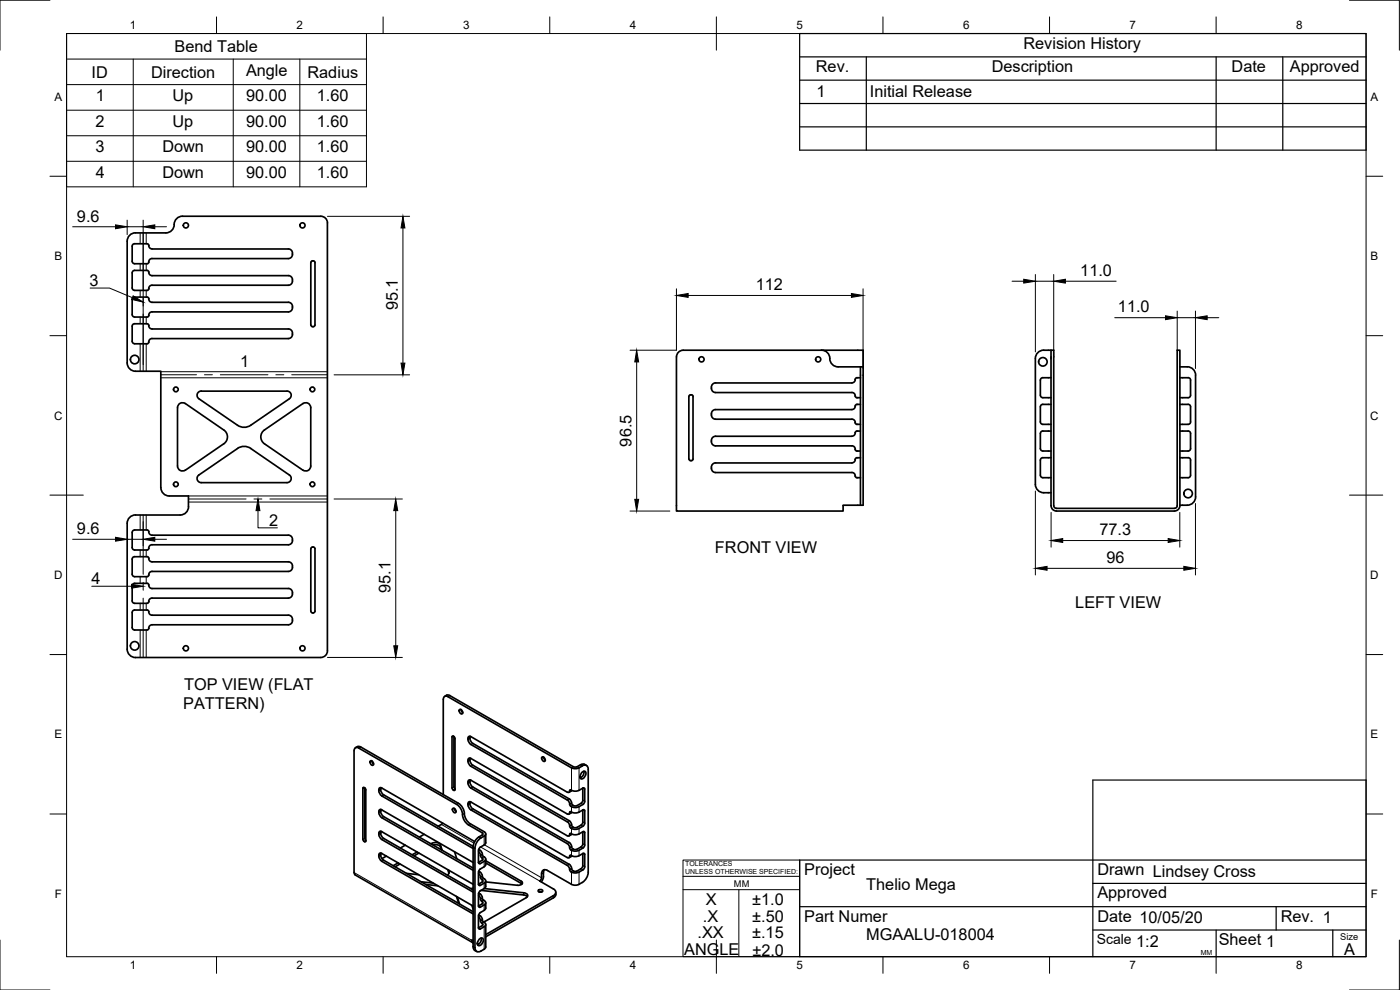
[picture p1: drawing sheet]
<svg xmlns="http://www.w3.org/2000/svg" width="420mm" height="297mm" viewBox="0 0 420 297" stroke-linecap="round" stroke-linejoin="round" font-family="sans-serif">
<!-- layer: Visible -->
<g fill="none" stroke="#000" stroke-width=".51">
<path d="M44.2 73.1h-3.8l-.5 .2-.2 .6v4.5l.2 .5 .5 .2h3.8M44.2 73.1l.5 .5M44.6 73.6v.1M44.6 73.7a1.01 1.01 0 0 0 1 1M45.6 74.7h40.9M54.8 64.9h41.5a2 2 0 0 1 2 2M54.8 64.9a2.66 2.66 0 0 0-2.6 3 2.51 2.51 0 0 1-2.4 2h-9.1a2.47 2.47 0 0 0-2.5 2.5v36.5a2.51 2.51 0 0 0 2.5 2.5h7.6v34.9M86.5 74.7a1.46 1.46 0 0 1 1.3 1.4 1.46 1.46 0 0 1-1.3 1.5h-40.9a1.14 1.14 0 0 0-1 1.3l-.4 .2M93.3 78.8v18.7M93.3 78.8l.5-.5h.5l.2 .5v18.7l-.2 .4-.5 .1-.5-.5M98.3 66.9v128.4M39.7 97.9v4.5l.2 .5 .5 .2 3.8 .1"/>
<path d="M40.4 97.1h3.8M40.4 97.1l-.5 .2-.2 .6M44.2 81.1h-3.8l-.5 .2-.2 .6v4.5l.2 .5 .5 .2h3.8M44.2 89.1h-3.8l-.5 .2-.2 .6v4.5l.2 .5 .5 .2h3.8M44.2 81.1l.4 .3v.3a1.01 1.01 0 0 0 1 1h40.9a1.45 1.45 0 0 1 1.3 1.4 1.45 1.45 0 0 1-1.3 1.5h-40.9M44.2 89.1l.4 .3v.3a1.01 1.01 0 0 0 1 1h40.9a1.22 1.22 0 0 1 1.3 1.2M44.2 97.1l.4 .3v.3a1.01 1.01 0 0 0 1 1h40.9M44.6 94.6h.1M44.7 94.6l-.5 .5M45.6 85.6a1.17 1.17 0 0 0-1 1.3l-.4 .2M86.5 98.7a1.46 1.46 0 0 1 1.3 1.4 1.46 1.46 0 0 1-1.3 1.5h-40.9a1.14 1.14 0 0 0-1 1.3l-.4 .2M87.8 92v.3a1.26 1.26 0 0 1-1.3 1.3h-40.9a.97 .97 0 0 0-1 1"/>
<path d="M59.7 119.6a1.24 1.24 0 0 1-.5-1.4 1.24 1.24 0 0 1 1.2-.8l25.7-.1a1.26 1.26 0 0 1 1.2 .9 1.26 1.26 0 0 1-.4 1.4M59.7 119.6l11.6 8 1.7 .6 1.2-.1 1.1-.5 11.5-8M206.7 119v18.7M206.8 119l.5-.5h.5l.2 .5M208 119v18.7M246.5 105.1a2.66 2.66 0 0 1 2.6 3 2.51 2.51 0 0 0 2.4 2M251.5 110.1h7.5M255.7 114.9h-40.9a1.46 1.46 0 0 0-1.3 1.4 1.46 1.46 0 0 0 1.3 1.5h40.9M255.7 117.8a1.21 1.21 0 0 1 1 1.3l.5 .2M257.2 113.3h1M257.2 119.3h1M257.2 113.3l-.5 .6a1.01 1.01 0 0 1-1 1"/>
<path d="M258.2 110.1v41.5M259 110.1v41.5h-.8M259 110.1v-5h-54a2 2 0 0 0-2 2v46.2h50v-1.7h5.2M312.2 118.6l.2 .5 .6 .2M313 113.3h2.4M313 119.3h2.4M313 113.3l-.6 .2-.2 .6v4.5M313.2 105.1h3l.1 46.6 .2 .6 .5 .2h35.5a.79 .79 0 0 0 .8-.8v-46.6h.8v46.6a1.6 1.6 0 0 1-1.6 1.6M313.2 105.1a2.51 2.51 0 0 0-2.5 2.5v37.7a2.51 2.51 0 0 0 2.5 2.5h2.2M315.4 107.1v44.6a1.6 1.6 0 0 0 1.6 1.6M315.4 105.2v2.5M354.1 110.1h.3a3.6 3.6 0 0 1 4.2 1.4l.2 1.1v36.5a2.47 2.47 0 0 1-2.5 2.5h-2.2"/>
<path d="M354.1 113.3h2.5M356.6 113.3l.5 .2 .2 .6v4.5M357.3 118.6l-.4 .7h-2.8M53.7 121.2l.8-.3 1.1 .2 11.6 7.9a2.5 2.5 0 0 1 0 4.1l-11.6 8a1.49 1.49 0 0 1-2.3-1.3v-17.5zM71.3 134.5l1.1-.5 1.2-.1 1.7 .6M71.3 134.6l-11.6 7.9M75.2 134.6l11.6 7.9M79 129.3l11.9-8.2a1.49 1.49 0 0 1 2.4 1.2v17.5a1.49 1.49 0 0 1-2.4 1.3l-11.5-8a2.51 2.51 0 0 1-.4-3.8zM206.8 137.7l.4 .5a.57 .57 0 0 0 .8-.5M214.8 130.9h40.9M214.8 130.9a1.46 1.46 0 0 0-1.3 1.4 1.46 1.46 0 0 0 1.3 1.5h40.9M255.7 138.9h-40.9a1.46 1.46 0 0 0-1.3 1.4 1.46 1.46 0 0 0 1.3 1.5h40.9"/>
<path d="M255.7 122.9h-40.9a1.46 1.46 0 0 0-1.3 1.4 1.46 1.46 0 0 0 1.3 1.5h40.9M255.7 133.8a1.21 1.21 0 0 1 1 1.3l.5 .2M255.7 125.8a1.01 1.01 0 0 1 1 1M256.7 129.9a1.01 1.01 0 0 1-1 1M256.7 121.9a1.01 1.01 0 0 1-1 1M256.7 126.8l.5 .5M256.7 121.8v.1M256.7 126.8h.1M256.7 129.8v.1M257.2 137.3h1M257.2 129.3h1M257.2 121.3h1"/>
<path d="M257.2 127.3h1M257.2 135.3h1M257.2 137.3l-.5 .6a1.01 1.01 0 0 1-1 1M257.2 129.3l-.5 .5M257.2 121.3l-.5 .5M313 129.3h2.4M313 137.3h2.4M313 121.3h2.4M313 135.3h2.4M313 127.3h2.4M313 137.3l-.6 .2-.2 .6v4.5l.2 .5 .6 .2M313 129.3l-.6 .2-.2 .6v4.5l.2 .5 .6 .2"/>
<path d="M313 121.3l-.6 .2-.2 .6v4.5l.2 .5 .6 .2M354.1 121.3l2.8 .1 .4 .7v4.8l-.7 .4h-2.5M354.1 129.3l2.8 .1 .4 .7v4.8l-.7 .4h-2.5M354.1 137.3l2.8 .1 .4 .7v4.8l-.7 .4h-2.5M39.7 159.8v4.5M40.7 154.5a2.51 2.51 0 0 0-2.5 2.5v37.8a2.51 2.51 0 0 0 2.5 2.5h55.6a2.04 2.04 0 0 0 2-2M44.2 159h-3.8l-.5 .2-.2 .6M44.2 159l.4 .3v.3a1.01 1.01 0 0 0 1 1h40.9a1.45 1.45 0 0 1 1.3 1.4 1.45 1.45 0 0 1-1.3 1.5h-40.9M48.3 146.3a2.51 2.51 0 0 0 2.5 2.5h5.8v3.2a2.51 2.51 0 0 1-2.5 2.5h-13.4M59.7 142.5a1.26 1.26 0 0 0-.5 1.4 1.26 1.26 0 0 0 1.2 .9h25.7a1.26 1.26 0 0 0 1.2-.9 1.26 1.26 0 0 0-.4-1.4M255.7 141.8a1.21 1.21 0 0 1 1 1.3l.5 .2M257.2 143.3h1"/>
<path d="M313 143.3h2.4M317 153.3h35.5M39.7 164.3l.2 .5 .5 .2h3.8M44.2 167h-3.8l-.5 .2-.2 .6v4.5l.2 .5 .5 .2h3.8M44.2 175h-3.8l-.5 .2-.2 .6v4.5l.2 .5 .5 .2h3.8M44.2 167l.5 .5M44.2 175l.4 .3v.3a1.01 1.01 0 0 0 1 1h40.9M44.6 167.5v.1M44.6 167.6a1.01 1.01 0 0 0 1 1h40.9a1.22 1.22 0 0 1 1.3 1.2M45.6 163.4a1.17 1.17 0 0 0-1 1.4l-.4 .2M86.5 176.6a1.46 1.46 0 0 1 1.3 1.4 1.46 1.46 0 0 1-1.3 1.5h-40.9a1.14 1.14 0 0 0-1 1.3l-.4 .2M87.8 169.8v.4"/>
<path d="M87.8 170.2a1.26 1.26 0 0 1-1.3 1.3h-40.9a1.14 1.14 0 0 0-1 1.3l-.4 .2M93.3 164.6v18.8M93.3 164.6l.5-.5 .5 .1 .2 .4v18.8l-.2 .4-.5 .1-.5-.5M39.7 188.3l.2 .5 .5 .2h3.8M40.4 183h3.8M40.4 183l-.5 .2-.2 .6v4.5M44.2 183l.4 .3v.3a1.01 1.01 0 0 0 1 1h40.9a1.45 1.45 0 0 1 1.3 1.4 1.45 1.45 0 0 1-1.3 1.5h-40.9a1.01 1.01 0 0 0-1 1M44.6 188.5h.1M44.7 188.5l-.5 .5M133.5 208.9l.7-.4 .8 .2 37.1 21.3M137.9 212.9a.77 .77 0 0 1 .8 .4 .77 .77 0 0 1-.1 .9l-.7-.4zM138.4 212.9l.5 .9"/>
<path d="M106.3 225.3v36.5M107.2 224l-.5 .4M107.3 224l1 .1 29.3 16.9M107.7 224.5l29.3 16.8M107.7 224.4a.86 .86 0 0 0-1 0 .86 .86 0 0 0-.4 .9M108.9 236.3l.7 .2 .2 .5v15.3l-.2 .3-.5-.3-.2-.5zM109.5 236.4v15.1l.3 .6M111.1 228.3a.77 .77 0 0 1 .9 .4 .77 .77 0 0 1-.1 .9l-.7-.4zM111.6 228.3l.5 .9M114.3 236.3a2 2 0 0 0 .8 2.2M115.1 238.5l26.9 15.4M135.7 221.1v15.3l.2 .5 .5 .3 .1-.3v-15.3"/>
<path d="M135.7 221.1l.3-.2 .5 .7M136.2 221v15.1l.4 .6M140.7 234l.6 .1 28.9 16.7h.6l.2-.7a4 4 0 0 0 2.8 .1l1.2-.7 .4 .1 .1 3.9-.6 1a3 3 0 0 1-3.6 .5l-.5-1.4-.5-.5-29-16.6a1.76 1.76 0 0 1-.6-2.5zM141 221.2v.3M141 227.8v.3M141 234.3v.3M141 221.5l.4 1.1 .5 .5 28.9 16.6 .5 .5 .3 1 .5 .5M141 228.1l.4 1 .5 .5 28.9 16.6 .5 .6 .3 .9 .5 .5M141 234.6l.4 1 .5 .5 28.9 16.7 .5 .5 .6 1.4M141.1 220.9l-.1 .3M141.1 227.4l-.1 .3M141.1 234l-.1 .3"/>
<path d="M162.6 227.2a.77 .77 0 0 1 .9 .3 .77 .77 0 0 1-.1 1l-.7-.5zM163.1 227.2l.6 .9M171 237.2v.1M171 237.3l-.2 .4h-.6l-29.2-16.8a1.21 1.21 0 0 0-.2 2l.5 .5 29 16.6 .5 .5 .2 .7M171.3 237.4l-.5 .3M171.5 230.4l-37-21.4a.86 .86 0 0 0-1-.1 .86 .86 0 0 0-.5 1v28.5M171.5 237.1l-.4-.1-.1 .2M171.5 230.4l1.4 .2 .9-.2M173.8 237.1l-.9 .3-1.4-.3-.2 .3M173.8 230.4a2.08 2.08 0 0 1 2.2-.7l.5 .6v.5M174.2 229.5a2.11 2.11 0 0 1-1.9 .6l-.2-.1M174.7 231.7a.65 .65 0 0 1 1.1 0 1.58 1.58 0 0 1-1.5 2l-.2-1z"/>
<path d="M174.9 236.5v3.6l-.5 .9M174.9 236.5l-1.1 .6M175 236.4l.4 .1 .1 .3v3.6l-.6 1a3 3 0 0 1-3.6 .5l-.3-.6M175.2 231.4a1.82 1.82 0 0 1-1.1 2M175.5 229.4l.5 .3M175.5 229.3l-.6-.1-.7 .3M176.5 230.8v30.9a4.1 4.1 0 0 1-4.6 3.8l-7.6-4.3a1.07 1.07 0 0 0-1.3-.1 1.07 1.07 0 0 0-.5 1.1 2.07 2.07 0 0 1-.3 1.9l-.2 .2 4.1 2.4M113.7 250.3a.69 .69 0 0 1 .5-.9l27.8 15.9M113.7 243.5v.3M113.7 250.3l.4 1.1 .5 .5 27.4 15.8M113.7 243.8l.4 1 .5 .5 27.4 15.8M114.2 256.6l.4 1 .5 .5"/>
<path d="M114.3 256.3v.3M114.3 242.9a2 2 0 0 0 .8 2.1M114.3 249.4a1.98 1.98 0 0 0 .8 2.2M114.3 256l-.1 .3M114.6 243l27.4 15.8M114.6 243l-.6-.1-.3 .6M115.1 245l26.9 15.5M115.1 251.6l26.9 15.4M115.1 258.1l26.9 15.5M116 256.9l-1.4 .7M119.5 258.9l-1.5 .8M120 259.2l-1.4 .9"/>
<path d="M121.6 253.6l-1.5 .9M125.2 255.6l-1.5 .9M125.7 256l-1.5 .8M127.3 250.3l-1.5 .9M129.6 253l-.2 .2M129.7 253a1.96 1.96 0 0 1 2.5 .5M130 253.5a1.75 1.75 0 0 1 2.5 1.5M132.2 253.5l.5 1.7M132.5 247.4l-1 .5M132.8 247l-.3 .3M135.9 242.6a.77 .77 0 0 1 .8 .4 .77 .77 0 0 1-.1 .9l-.7-.5zM136.3 242.6l.6 .9"/>
<path d="M136.4 255.6l.7 2.1M137 241.3l1.3 1.4 .5 1.7M137.6 241l1.2 1.3 .6 1.8M138.8 244.4l.5 1.8 1.3 1.3M139.4 244.1l.2 1.2 1.1 1.5 4.6 2.8a.69 .69 0 0 1 .5 .6 .69 .69 0 0 1-.5 .7M140.4 241.2l.3-.6h.6l28.9 16.7h.6l.2-.6 .3-.1M140.5 241.2l.1 1 .7 .8 29 16.7 .5 .5a1.85 1.85 0 0 0 1 1.7 1.85 1.85 0 0 0 2-.2l1.1-.7M140.6 247.5l4.1 2.4M141 240.8v.4M141 241.1l.4 1.1 .5 .5 28.9 16.6M141.1 240.5l-.1 .3M142.5 252.5l-28.3-16.2a1.19 1.19 0 0 0-.1 2l.5 .5 27.4 15.8"/>
<path d="M143.6 255.5l.4 .5a2.08 2.08 0 0 0 1 1.8l-1.4 .9M143.6 254.9l.7 .4 .5 1M144.3 251.4l-1.2 1.3-.5 1.8-.1 29.8a1.09 1.09 0 0 0 .6 1.2 1.09 1.09 0 0 0 1.2-.1M144.7 249.9l.2 .5a4.5 4.5 0 0 0-2.9 3.8v29.8M144.8 256.4l.3 .6M144.8 256.4h.1M145.1 257l.2 .1a.7 .7 0 0 1 .5 .7 .7 .7 0 0 1-.5 .6l-1.4 .8-.3-.4M145.3 250.9l-1 .5M145.8 258.3l10.6 6.1a.62 .62 0 0 1 .4 .7 .62 .62 0 0 1-.7 .5l-10.3-1M145.8 250.2l-.1 2.9-1.8 1.3-.2 .4-.1 4M145.8 257.8l-.1 1.8-1.8 1.3-.2 .5-.1 3.9M145.8 258.9l10.6 6.2"/>
<path d="M170.8 259.3l.5 .5 .2 .7M171 247.8l.3 .7M171 241.3h.1M171 243.8h.1M171 247.8h.1M171 243.8l-.2 .5-.6-.1-29.2-16.8a1.22 1.22 0 0 0-.2 2l.5 .5 29 16.6 .5 .6 .2 .7M171.3 256.6l.2 .2M171.3 257l-.5 .4M171.3 250.5l-.5 .3M171.3 244l-.5 .3M171.5 243.7l-.4-.2-.1 .3M171.5 243.7l.9 .2a4.2 4.2 0 0 0 2.8-1l.3 .4v3.7l-.5 .9a3 3 0 0 1-3.7 .6"/>
<path d="M171.5 256.7l.9 .3a4.2 4.2 0 0 0 2.8-1l.3 .4v3.7l-.5 .9M171.5 243.7l-.2 .2M171.5 250.2l-.2 .3M171.5 256.7l-.2 .3M171.9 254.7l.2 .1M172.1 241.7h1.1M174.4 241l-1.2 .7M174.9 256.1l-.1 4.1-1.6 1.1h-1.1M174.9 243v3.7M174.9 249.6v3.6M174.9 253.2l-.3 .7-1.4 .9h-1.1M174.9 246.6l-.3 .8-1.4 .8h-1.1"/>
<path d="M106.3 261.8l.3 .7 35.4 20.4-.4-.8M122 262.1l3.6 .4M126.4 264.6l3.6 .4M127.8 265.4l3.6 .4M134.4 260.9l.3 1.1M134.6 261.1l.1 .3M134.8 261.4l-.1 .6-.4 .6M137 269l.7 2.1M137.2 269.1l.7 2.1M141.6 271.7l.4 1.1M142 266.5l-.6 .2M142 271.9l-27.8-16a1.19 1.19 0 0 0-.1 2l.5 .5 27.4 15.8"/>
<path d="M143.6 275.1l.6 1.2M143.6 268.6l.4 .5a2.08 2.08 0 0 0 1 1.7l-1.4 1M143.6 262.1l.4 .5 .3 .9 .4 .5M143.6 274.5a2.34 2.34 0 0 1 1.3 2l.2 .1M143.6 261.4l.4 .3M143.6 268l.4 .2M144.1 261.6l.5 .6a2.36 2.36 0 0 0 1.2 2l-.5 .8M144.1 268.2l.5 .5a2.36 2.36 0 0 0 1.2 2l-.5 .8-1.2 .7-.4-.1-.1-3.9M144.2 273.8l-.6 .9 .1 4h.5l1.1-.6a.74 .74 0 0 0 .5-.8 .74 .74 0 0 0-.7-.7M144.2 276.3v.1M144.2 276.3l.7 .9-.2 .5M144.3 267.2l12.9 1.3 1.1 .5"/>
<path d="M144.7 277.7l-1.1 .7M144.7 264l.2 .5-1.3 .8M145.3 266.6l12.3 1.3 .6 .3 .2 .5-.4 .6M145.3 266.6l-1.4 .8-.3 .8M145.3 265l-1.4 .7-.3-.4M145.3 273.1l-1.2 .7M145.8 270.9v1.6l-.5 .6M145.8 265.9l-.5 .7M145.8 277.4v6.7l-.2 .5-1.3 .8M145.8 264.3v1.6M156.4 265l.3 .2M157.9 269.3l-12.8 7.3"/>
<path d="M161.7 267l.8-.1 .4 .3a.71 .71 0 0 1-.7 .5 .71 .71 0 0 1-.7-.5zM161.8 267.6h.8M163.4 260.9l-.3 .7v1.7l-.7 1.3M166.1 268.7l-20.3 11.7M166.1 269.4l-20.3 11.7M166.1 266.7a1.08 1.08 0 0 1 .7 1 1.08 1.08 0 0 1-.7 1M166.8 267.7a1.38 1.38 0 0 1-.7 1.7M171.5 260.5v.1M171.5 260.6l.4 .6M171.9 261.2l.2 .1M141.6 282.2h.4M142 284v.4a1.37 1.37 0 0 0 1.1 1.1"/>
<path d="M143.2 283l.5 .2M143.9 281.8a.65 .65 0 0 1 1.1-.1 1.58 1.58 0 0 1-1.5 2l-.2-.9zM144.4 281.4a1.82 1.82 0 0 1-1.1 2"/>
<circle cx="55.8" cy="67.6" r=".77"/>
<circle cx="90.8" cy="67.6" r=".77"/>
<circle cx="40.4" cy="107.9" r="1.28"/>
<circle cx="52.8" cy="116.8" r=".71"/>
<circle cx="93.8" cy="116.8" r=".71"/>
<circle cx="210.5" cy="107.8" r=".77"/>
<circle cx="245.5" cy="107.8" r=".77"/>
<circle cx="313" cy="108.6" r="1.28"/>
<circle cx="52.8" cy="145.3" r=".71"/>
<circle cx="93.8" cy="145.3" r=".71"/>
<circle cx="356.6" cy="148.1" r="1.28"/>
<circle cx="40.4" cy="193.8" r="1.28"/>
<circle cx="55.8" cy="194.5" r=".77"/>
<circle cx="90.8" cy="194.5" r=".77"/>
</g>
<!-- layer: Center Lines -->
<g fill="none" stroke="#000" stroke-width=".3">
<path d="M43 69.9v17.2M43 89.5v2.3M43 94.2v17.2M48.3 112.4h10.7M61.4 112.4h2.3M66.1 112.4h14.3M82.8 112.4h2.4M87.5 112.4h10.8M43 154.5v17.8M56.6 149.7h17.3M76.2 149.7h2.4M81 149.7h17.3"/>
<path d="M43 174.7v2.4M43 179.5v17.8"/>
</g>
<!-- layer: Visible Narrow -->
<g fill="none" stroke="#000" stroke-width=".3">
<path d="M42.1 69.9v3.2M42.1 79.1v2M43.9 69.9v3.2M43.9 79.1v2M42.1 87.1v2M42.1 95.1v2M43.9 87.1v2M43.9 95.1v2M42.1 103.2v8.2M43.9 103.2v8.2M48.3 111.5h50M48.3 113.4h50"/>
<path d="M42.1 154.5v4.5M43.9 154.5v4.5M56.6 148.8h41.7M56.6 150.6h41.7M42.1 165v2M42.1 173v2M43.9 165v2M43.9 173v2M42.1 181v2M42.1 189v8.3M43.9 181v2M43.9 189v8.3"/>
<path d="M135 208.7l-.5 .3M108.2 224.1l-.5 .4M109.2 236.3l-.3 .2M114.3 236.6l-.6 .4M114.3 236.9l-.6 .4M115.1 238.5l-.5 .3M136 220.9l-.3 .2M136.2 236.1l-.5 .3M136.5 236.7l-.5 .3M136.5 236.9l-.3 .2M141 234.3l-.5 .3M141 234.6l-.5 .3"/>
<path d="M141 227.8l-.5 .3M141 228.1l-.5 .3M141 221.2l-.5 .3M141 221.5l-.5 .4M141.9 223.1l-.6 .3M141.9 229.6l-.6 .3M141.9 236.1l-.6 .4M170.8 239.7l-.6 .3M171.3 237l-.3 .2 .4-.2M172.1 230l-.6 .4v6.7M173.2 230l.6 .4v6.7M174.2 229.5l.6 .3"/>
<path d="M174.9 236.5l.6 .3M109.5 251.5l-.6 .3M109.8 252.1l-.6 .3M109.8 252.4l-.4 .1M114.3 243.2l-.6 .3M114.3 249.7l-.6 .3M114.3 256.3l-.6 .3M114.3 256.6l-.6 .3M114.3 250l-.6 .3M114.3 243.5l-.6 .3M115.1 258.1l-.5 .3M115.1 251.6l-.5 .3"/>
<path d="M115.1 245l-.5 .3M129.6 253v.4M132.2 253.5v.7M132.5 247.4l9.7 5.6M137.6 241l-.6 .3M139.4 244.1l-.6 .3M141 240.8l-.5 .4M141 241.2l-.5 .3M141.1 247.1l-.5 .4M141.9 242.7l-.6 .3M142 254.2l.5 .3M143.6 258.8l.5 .3"/>
<path d="M143.7 251.1l.6 .3M144 255.1l-.4 .3M144.2 254.1l17.8 10.2M144.7 249.9v.6M144.7 257.5v.6M144.8 256.4l-.6 .3M145.1 257l-.6 .3M145.3 250.9v2.6M145.3 258.4v1.7M145.4 253.5l17.1 9.9M170.8 259.3l-.6 .4M170.8 252.8l-.6 .3"/>
<path d="M170.8 246.2l-.6 .4M171.3 250.1l-.3 .2M171.3 256.6l-.3 .2M171.3 243.6l-.3 .2M171.4 250.1l-.4 .2M171.4 256.7l-.4 .2M171.4 243.6l-.4 .2M171.5 242v1.7M171.5 248.6v1.6M171.5 255.1v1.7M171.5 254.1l-.5 .3M171.5 254l-.5 .3"/>
<path d="M171.5 247.5l-.5 .3 .5-.3M171.5 240.9l-.5 .4 .5-.3M171.9 254.7l-.6 .3M171.9 248.1l-.6 .4M171.9 241.6l-.6 .3M173.8 242v1.7M173.8 248.6v1.6M173.8 255.1v1.7M174.4 254.1l.5 .4M174.4 247.6l.5 .3M174.4 241l.5 .4M174.9 259.7l.6 .4"/>
<path d="M174.9 253.2l.6 .3M174.9 246.7l.6 .3M174.9 240.1l.6 .3M174.9 256.1l.6 .3M174.9 249.5l.6 .3M174.9 243l.6 .3M106.3 261.8l35.4 20.3M134.7 261.4v.6M143.6 265.3l.5 .3M143.6 271.9l.5 .3M143.6 278.4l.5 .3M144 274.8l-.4 .2"/>
<path d="M144 268.2l-.4 .3M144 261.7l-.4 .2M144.7 264v.6M144.7 270.5v.7M144.7 277.1v.6M144.8 262.9l-.6 .4M144.8 269.5l-.6 .3M144.8 276l-.6 .4 .6-.4M144.8 262.9l-.6 .3M144.8 269.4l-.6 .4M145.1 263.6l-.6 .3M145.1 270.1l-.6 .3"/>
<path d="M145.1 276.6l-.6 .4M145.3 265v1.6M145.3 271.5v1.6M145.3 278.1v6.7M156.4 264.4v.7M157.2 267.9v.6M163.1 261.9l-.6 .3M166.1 268.7v.7M171.5 261.6v3.7M171.5 260.6l-.5 .3M171.5 260.5l-.5 .4M171.9 261.2l-.6 .3"/>
<path d="M173.8 261.6v3.7M174.4 260.7l.5 .3M142 284l.5 .3"/>
</g>
<!-- layer: Border -->
<g fill="none" stroke="#000" stroke-width=".3">
<path d="M15 .1h-15v15M20 10.1h390v276.9h-390zM65 5.1v5M115 5.1v5M165 5.1v5M215 5.1v10M265 5.1v5M315 5.1v5M365 5.1v5M405 .1h15v15M15 52.9h5M410 52.9h5"/>
<path d="M15 100.7h5M410 100.7h5M15 148.6h10M405 148.6h10M15 196.4h5M410 196.4h5M15 244.2h5M410 244.2h5M0 282.1v14.9h15M65 287v5M115 287v5M165 287v5"/>
<path d="M215 282.1v9.9M265 287v5M315 287v5M365 287v5M420 282.1v14.9h-15"/>
</g>
<!-- layer: TitleBlock -->
<g fill="none" stroke="#000" stroke-width=".36">
<path d="M240 10.1h170v34.9h-170zM240 17.1h170M260 17.1v27.9M365 17.1v27.9M385 17.1v27.9M240 38.1h170M240 31.1h170M240 24.1h170M410 258h-170v29h170v-53h-82v53M240 272h170M328 279h82M328 265.1h82"/>
<path d="M365 279v8M383 272v7M400 279v8"/>
</g>
<path d="M205 258h35v29h-35zM205 262.9h35M205 266.9h35M221.7 266.9v20" fill="none" stroke="#000" stroke-width=".3"/>
<!-- layer: BOM -->
<path d="M20 10.1h90v46h-90zM20 17.7h90M40 17.7v38.4M70 17.7v38.4M90 17.7v38.4M20 25.4h90M20 33.1h90M20 40.7h90M20 48.4h90M27.1 86.4h5.8l6.8 2.9M77.4 153.2v5.2h5.8M27.5 175.9h12" fill="none" stroke="#000" stroke-width=".3"/>
<path d="M40 88.8l3 1.8-3.5-.8zM77.4 149.7l.6 3.5h-1.2zM39.5 175.3l3.5 .6-3.5 .6z" fill="#000" stroke="#000" stroke-width=".3"/>
<!-- layer: Dimensions -->
<g fill="none" stroke="#000" stroke-width=".3">
<path d="M21.8 68h12.9M38.2 66v4.4M38.2 68h4.8M43 66v43.4M46.5 68h3.5M98.3 64.9h24.6M120.9 68.4v40.6M203 86.6v18.5h-13.9M206.5 88.7h49M259 86.6v24M303.7 84.4h3.5M310.7 82.4v23.2"/>
<path d="M310.7 84.4h5.5M316.2 82.4v22.7M319.7 84.4h15.3M334.5 95.3h15.3M353.3 93.3v11.8M353.3 95.3h5.5M358.8 93.3v17.3M362.3 95.3h3.5M100.3 112.5h22.6M191.1 108.6v41.2M43 156.5v7.3M100.3 149.7h20.5"/>
<path d="M118.8 153.2v40.6M189.1 153.3h11.9M310.7 147.3v25.2M315.4 153.7v10.5M354.1 153.7v10.5M358.8 151.1v21.4M21.8 161.8h12.9M38.2 161.8h4.8M46.5 161.8h3.5M314.2 170.5h41.1M318.9 162.2h31.7M98.3 197.3h22.5"/>
</g>
<g fill="#000" stroke="#000" stroke-width=".3">
<path d="M34.7 67.5l3.5 .5-3.5 .6zM43 68l3.5-.5v1.1zM120.9 64.9l.6 3.5h-1.1zM203 88.7l3.5-.6v1.1zM255.5 88.1l3.5 .6-3.5 .5zM307.2 83.8l3.5 .6-3.5 .5zM316.2 84.4l3.5-.6v1.1zM349.8 94.7l3.5 .6-3.5 .6zM358.8 95.3l3.5-.6v1.2zM120.4 109h1.1l-.6 3.5zM191.1 105.1l.6 3.5h-1.2zM118.8 149.7l.6 3.5h-1.2z"/>
<path d="M190.5 149.8h1.2l-.6 3.5zM34.7 161.2l3.5 .6-3.5 .6zM43 161.8l3.5-.6v1.2zM310.7 170.5l3.5-.6v1.2zM315.4 162.2l3.5-.6v1.2zM350.6 161.6l3.5 .6-3.5 .6zM355.3 169.9l3.5 .6-3.5 .6zM118.2 193.8h1.2l-.6 3.5z"/>
</g>
<g font-size="4.9">
<text x="52.4" y="15.6">Bend Table</text>
<text x="307.1" y="14.6">Revision History</text>
<text x="27.5" y="23.3">ID</text>
<text x="45.3" y="23.3">Direction</text>
<text x="73.8" y="22.8">Angle</text>
<text x="92.3" y="23.3">Radius</text>
<text x="244.9" y="21.6">Rev.</text>
<text x="297.6" y="21.6">Description</text>
<text x="369.6" y="21.6">Date</text>
<text x="387.1" y="21.6">Approved</text>
<text x="245" y="29.1">1</text>
<text x="261.1" y="29.1">Initial Release</text>
<text x="28.8" y="30.4">1</text>
<text x="51.8" y="30.4">Up</text>
<text x="73.9" y="30.4">90.00</text>
<text x="95.1" y="30.4">1.60</text>
<text x="28.7" y="38.1">2</text>
<text x="51.8" y="38.1">Up</text>
<text x="73.9" y="38.1">90.00</text>
<text x="95.1" y="38.1">1.60</text>
<text x="28.6" y="45.7">3</text>
<text x="48.7" y="45.7">Down</text>
<text x="73.9" y="45.7">90.00</text>
<text x="95.1" y="45.7">1.60</text>
<text x="28.7" y="53.4">4</text>
<text x="48.7" y="53.4">Down</text>
<text x="73.9" y="53.4">90.00</text>
<text x="95.1" y="53.4">1.60</text>
<text x="23.1" y="66.5">9.6</text>
<text x="324.2" y="82.8">11.0</text>
<text x="26.9" y="85.7">3</text>
<text x="226.8" y="87.2">112</text>
<text x="119.4" y="93.1" transform="rotate(-90 119.4 93.1)">95.1</text>
<text x="335.5" y="93.8">11.0</text>
<text x="72.1" y="110.1">1</text>
<text x="189.5" y="134" transform="rotate(-90 189.5 134)">96.5</text>
<text x="23.1" y="160.2">9.6</text>
<text x="80.8" y="157.7">2</text>
<text x="330" y="160.6">77.3</text>
<text x="214.6" y="165.8">FRONT VIEW</text>
<text x="332.1" y="169">96</text>
<text x="27.5" y="175.2">4</text>
<text x="117.2" y="177.9" transform="rotate(-90 117.2 177.9)">95.1</text>
<text x="322.7" y="182.4">LEFT VIEW</text>
<text x="55.2" y="206.9">TOP VIEW (FLAT</text>
<text x="55" y="212.8">PATTERN)</text>
<text x="241.3" y="262.6">Project</text>
<text x="329.3" y="262.6">Drawn Lindsey Cross</text>
<text x="260" y="267">Thelio Mega</text>
<text x="329.3" y="269.5">Approved</text>
<text x="211.9" y="271.6">X</text>
<text x="225.8" y="271.6">±1.0</text>
<text x="209.3" y="281.5">.XX</text>
<text x="211" y="276.5">.X</text>
<text x="225.7" y="281.6">±.15</text>
<text x="225.8" y="276.6">±.50</text>
<text x="241.3" y="276.5">Part Numer</text>
<text x="329.3" y="276.5">Date 10/05/20</text>
<text x="384.3" y="276.5">Rev. 1</text>
<text x="205.3" y="286.6">ANGLE</text>
<text x="225.8" y="286.7">±2.0</text>
<text x="260" y="282.1">MGAALU-018004</text>
<text x="341" y="284">1:2</text>
<text x="365.8" y="283.6">Sheet 1</text>
<text x="403.4" y="286.5">A</text>
</g>
<text font-size="4.2" x="329.1" y="283.1">Scale</text>
<g font-size="3.5">
<text x="39" y="8.8">1</text>
<text x="89" y="8.8">2</text>
<text x="139" y="8.8">3</text>
<text x="189" y="8.8">4</text>
<text x="239" y="8.8">5</text>
<text x="289" y="8.8">6</text>
<text x="339" y="8.8">7</text>
<text x="389" y="8.8">8</text>
<text x="16.3" y="30.2">A</text>
<text x="411.3" y="30.2">A</text>
<text x="16.3" y="78">B</text>
<text x="411.3" y="78">B</text>
<text x="16.2" y="125.9">C</text>
<text x="411.2" y="125.9">C</text>
<text x="16.2" y="173.7">D</text>
<text x="411.2" y="173.7">D</text>
<text x="16.3" y="221.6">E</text>
<text x="411.3" y="221.6">E</text>
<text x="16.4" y="269.4">F</text>
<text x="411.4" y="269.4">F</text>
<text x="39" y="290.8">1</text>
<text x="89" y="290.8">2</text>
<text x="139" y="290.8">3</text>
<text x="189" y="290.8">4</text>
<text x="239" y="290.8">5</text>
<text x="289" y="290.8">6</text>
<text x="339" y="290.8">7</text>
<text x="389" y="290.8">8</text>
</g>
<g font-size="2.8">
<text x="220.3" y="266.1">MM</text>
<text x="402.3" y="282.1">Size</text>
</g>
<g font-size="2.1">
<text x="205.6" y="259.8">TOLERANCES</text>
<text x="205.6" y="262.3">UNLESS OTHERWISE SPECIFIED:</text>
<text x="360.4" y="286.5">MM</text>
</g>
</svg>
